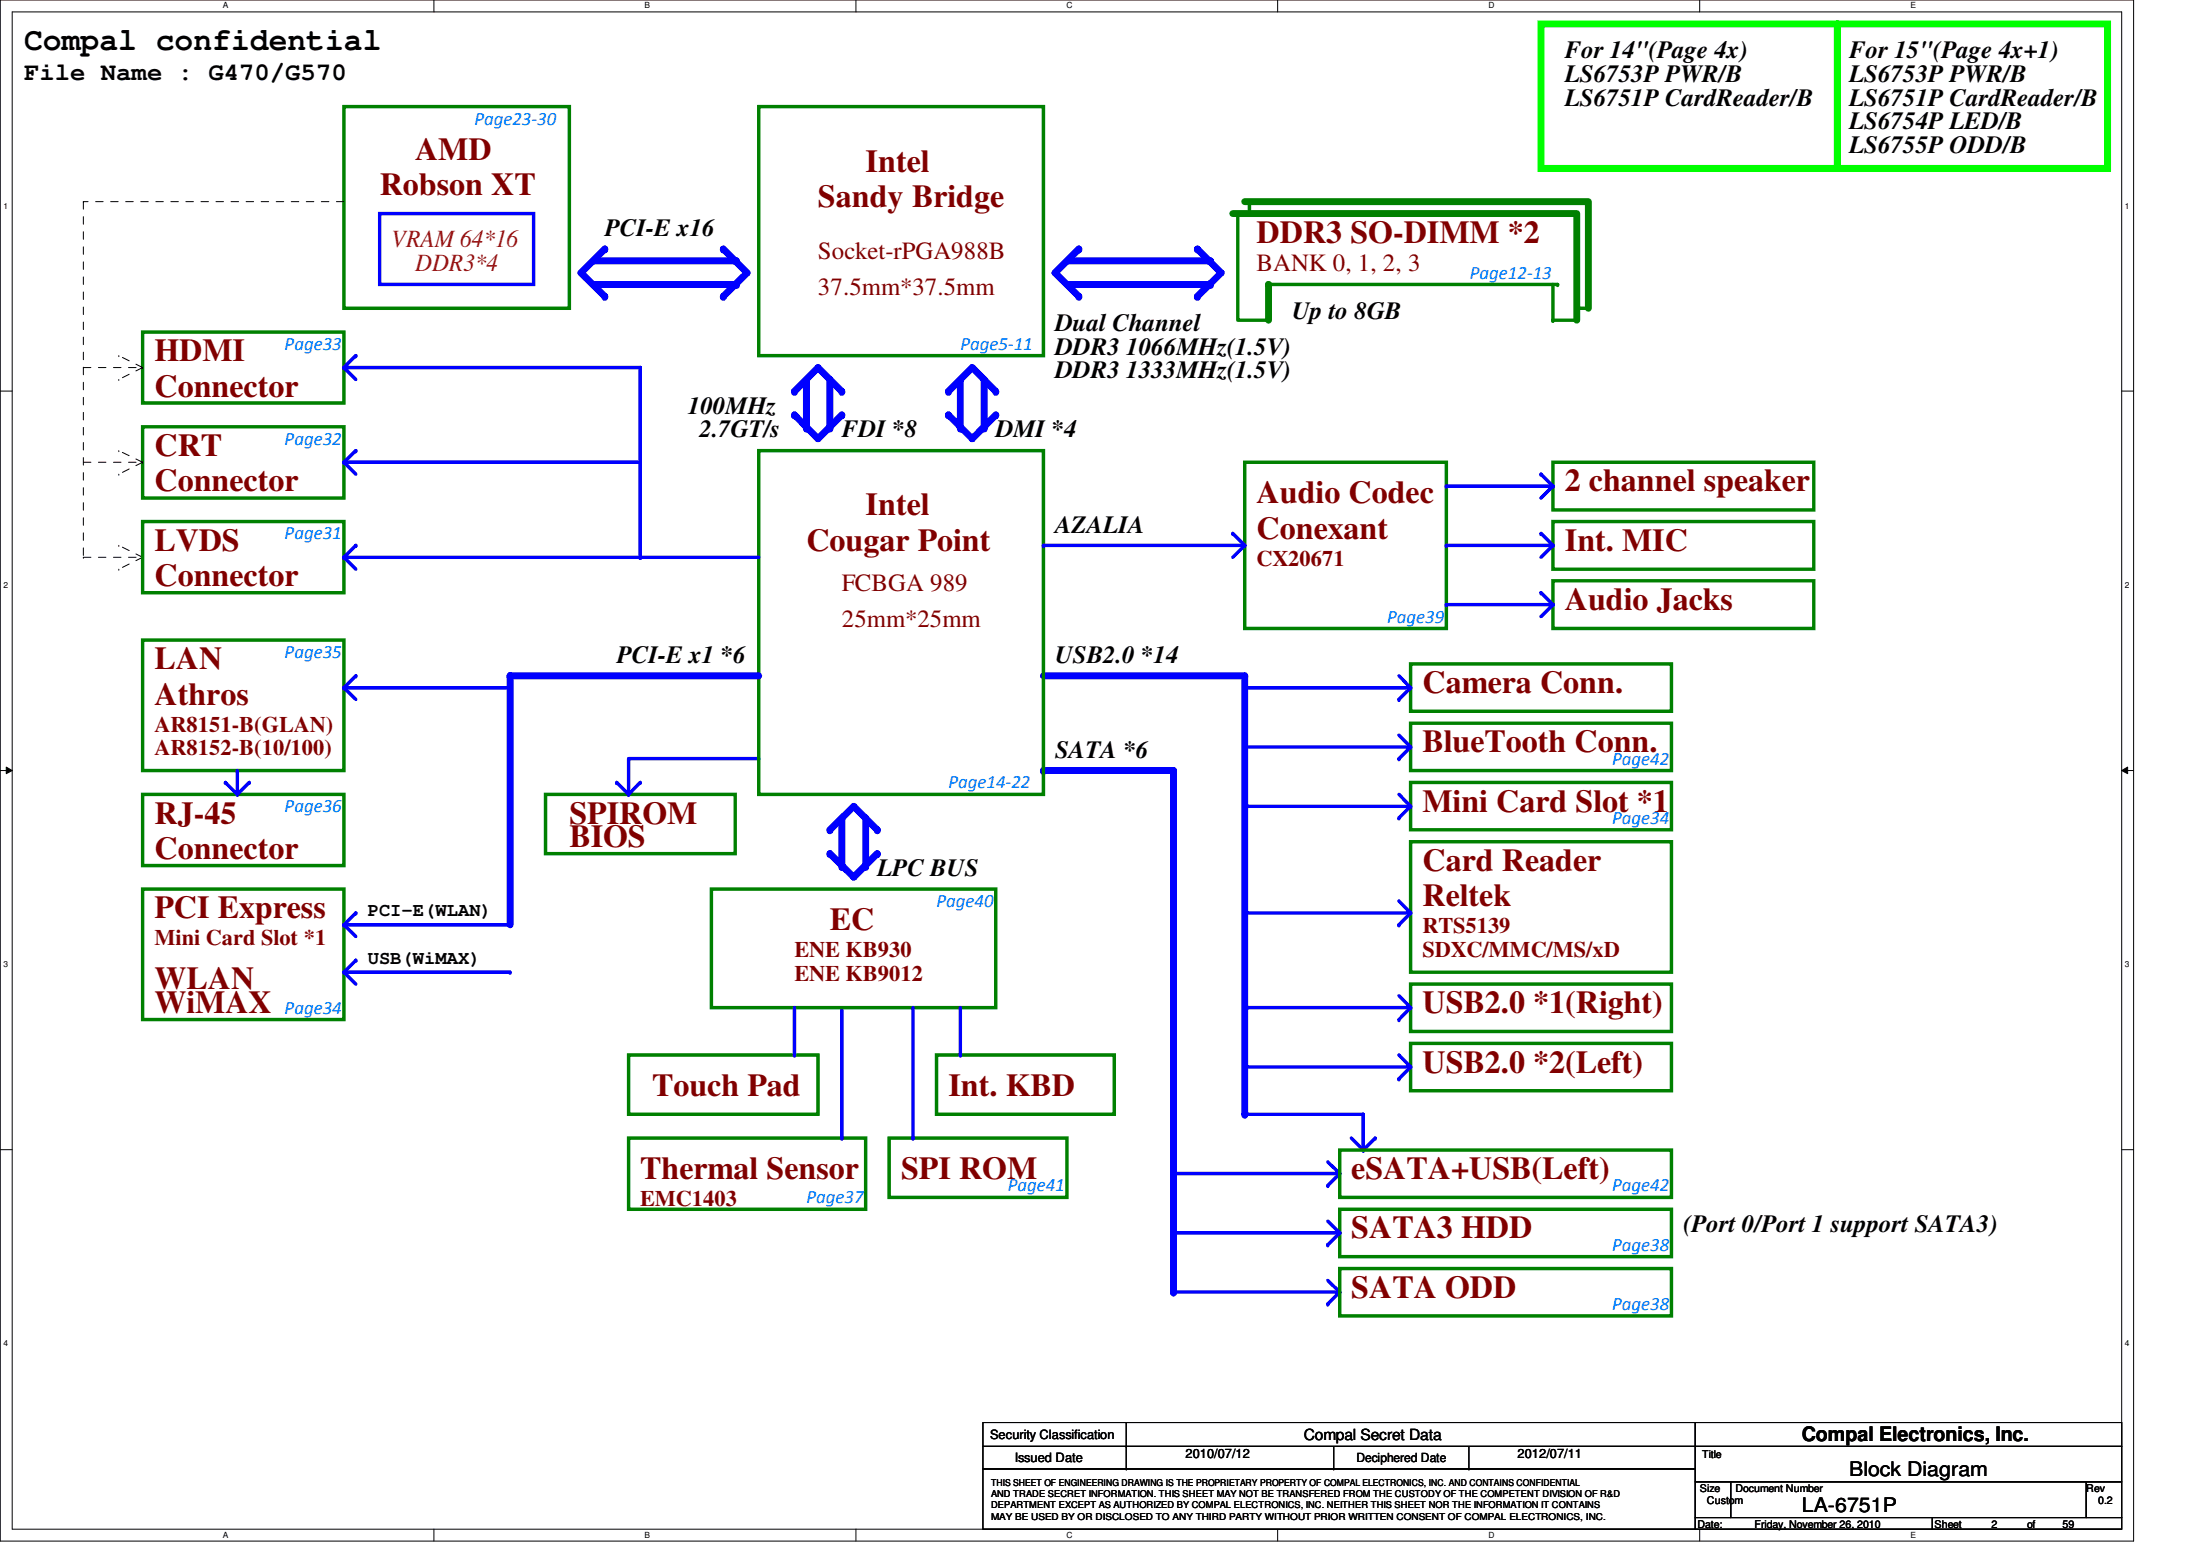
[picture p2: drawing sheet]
<svg xmlns="http://www.w3.org/2000/svg" width="297mm" height="210mm" viewBox="0 0 297 210" stroke-linecap="round" stroke-linejoin="round" font-family="sans-serif">
<path d="M0 0h288.1v208h-288.1zM1.6 1.6h284.9v204.8h-284.9z" fill="none" stroke="#000" stroke-width=".14"/>
<g fill="#fff">
<path d="M30.1 .2h.7v1.2h-.7z"/>
<path d="M30.1 206.6h.7v1.2h-.7z"/>
</g>
<path d="M58.6 0v1.6M58.6 206.4v1.6" fill="none" stroke="#000" stroke-width=".14"/>
<g fill="#fff">
<path d="M87 .2h.8v1.2h-.8z"/>
<path d="M87 206.6h.8v1.2h-.8z"/>
</g>
<path d="M115.6 0v1.6M115.6 206.4v1.6" fill="none" stroke="#000" stroke-width=".14"/>
<g fill="#fff">
<path d="M144 .2h.8v1.2h-.8z"/>
<path d="M144 206.6h.8v1.2h-.8z"/>
</g>
<path d="M172.5 0v1.6M172.5 206.4v1.6" fill="none" stroke="#000" stroke-width=".14"/>
<g fill="#fff">
<path d="M201 .2h.7v1.2h-.7z"/>
<path d="M201 206.6h.7v1.2h-.7z"/>
</g>
<path d="M229.5 0v1.6M229.5 206.4v1.6" fill="none" stroke="#000" stroke-width=".14"/>
<g fill="#fff">
<path d="M257.9 .2h.8v1.2h-.8z"/>
<path d="M257.9 206.6h.8v1.2h-.8z"/>
<path d="M.5 27.2h.6v1.2h-.6z"/>
<path d="M286.9 27.2h.6v1.2h-.6z"/>
<path d="M.5 78.4h.6v1.1h-.6z"/>
<path d="M286.9 78.4h.6v1.1h-.6z"/>
</g>
<path d="M0 52.8h1.6M286.5 52.8h1.6" fill="none" stroke="#000" stroke-width=".14"/>
<g fill="#fff">
<path d="M.5 129.6h.6v1.2h-.6z"/>
<path d="M286.9 129.6h.6v1.2h-.6z"/>
</g>
<path d="M0 104h1.6M.8 103.5l.8 .5-.8 .4zM286.5 104l.8-.5v.9zM286.5 104h1.6" fill="none" stroke="#000" stroke-width=".14"/>
<path d="M.8 103.5l.8 .5-.8 .4zM286.5 104l.8-.5v.9z" fill="#000"/>
<g fill="#fff">
<path d="M.5 180.8h.6v1.1h-.6z"/>
<path d="M286.9 180.8h.6v1.1h-.6z"/>
</g>
<g fill="none" stroke="#000" stroke-width=".14">
<path d="M0 155.2h1.6M286.5 155.2h1.6M132.7 192h96.2v3.2h-96.2zM132.7 195.2h96.2v3.1h-96.2zM132.7 198.3h96.2v8.1h-96.2zM152.1 195.2h.1M152.1 198.3h.1M152.1 192v6.3M180.1 198.3h.1M180.1 195.2v3.1M198.3 198.3h.1M198.3 195.2v3.1"/>
<path d="M228.9 192h57.6v3.2h-57.6zM228.9 195.2h57.6v4.8h-57.6zM228.9 200h4.8v4.9h-4.8zM228.9 204.9h32v1.5h-32zM233.7 200h48v4.9h-48zM260.9 204.9h25.6v1.5h-25.6zM281.7 200h4.8v4.9h-4.8z"/>
</g>
<path d="M84.9 102.4h17.5" fill="none" stroke="#00f" stroke-width=".47"/>
<circle cx="102.4" cy="102.4" r=".23" fill="#00f"/>
<path d="M84.9 102.4v4.8" fill="none" stroke="#00f" stroke-width=".47"/>
<circle cx="84.9" cy="107.2" r=".23" fill="#00f"/>
<path d="M158.4 104v70.4" fill="none" stroke="#00f" stroke-width=".93"/>
<circle cx="158.4" cy="174.4" r=".47" fill="#00f"/>
<path d="M84.9 142.4h25.5v8h-25.5z" fill="none" stroke="#008000" stroke-width=".47"/>
<path d="M110.4 49.6l3.3 3.2" fill="none" stroke="#00f" stroke-width=".93"/>
<circle cx="113.7" cy="52.8" r=".47" fill="#00f"/>
<path d="M107.3 56l3.1 3.2" fill="none" stroke="#00f" stroke-width=".93"/>
<circle cx="107.3" cy="56" r=".47" fill="#00f"/>
<path d="M112.1 51.2v6.6" fill="none" stroke="#00f" stroke-width=".93"/>
<circle cx="112.1" cy="57.8" r=".47" fill="#00f"/>
<path d="M108.9 51.2v6.6" fill="none" stroke="#00f" stroke-width=".93"/>
<circle cx="108.9" cy="57.8" r=".47" fill="#00f"/>
<path d="M113.7 56l-3.3 3.2" fill="none" stroke="#00f" stroke-width=".93"/>
<circle cx="113.7" cy="56" r=".47" fill="#00f"/>
<path d="M110.4 49.6l-3.1 3.2" fill="none" stroke="#00f" stroke-width=".93"/>
<circle cx="107.3" cy="52.8" r=".47" fill="#00f"/>
<path d="M208.1 3.2h76.5v19.5h-76.5z" fill="none" stroke="#0f0" stroke-width=".93"/>
<path d="M140.9 104h17.5" fill="none" stroke="#00f" stroke-width=".93"/>
<circle cx="140.9" cy="104" r=".47" fill="#00f"/>
<path d="M167.1 28.8v14.4h4.2M212.9 41.6h1.6" fill="none" stroke="#008000" stroke-width=".47"/>
<circle cx="214.5" cy="41.6" r=".23" fill="#008000"/>
<path d="M166.5 28.8h46.4v14.4" fill="none" stroke="#008000" stroke-width=".93"/>
<path d="M209.7 43.2h3.2" fill="none" stroke="#008000" stroke-width=".47"/>
<circle cx="209.7" cy="43.2" r=".23" fill="#008000"/>
<path d="M171.3 38.4v4.8" fill="none" stroke="#008000" stroke-width=".93"/>
<circle cx="171.3" cy="38.4" r=".47" fill="#008000"/>
<path d="M168.7 27.2v1.6" fill="none" stroke="#008000" stroke-width=".47"/>
<circle cx="168.7" cy="28.8" r=".23" fill="#008000"/>
<path d="M209.7 38.4v4.8" fill="none" stroke="#008000" stroke-width=".47"/>
<circle cx="209.7" cy="43.2" r=".23" fill="#008000"/>
<path d="M168.1 27.2h46.4v14.4" fill="none" stroke="#008000" stroke-width=".93"/>
<path d="M171.3 38.4h39" fill="none" stroke="#008000" stroke-width=".47"/>
<circle cx="210.3" cy="38.4" r=".23" fill="#008000"/>
<path d="M140.9 91.2h27.2" fill="none" stroke="#00f" stroke-width=".93"/>
<circle cx="168.1" cy="91.2" r=".47" fill="#00f"/>
<path d="M168.1 91.2v59.2" fill="none" stroke="#00f" stroke-width=".93"/>
<circle cx="168.1" cy="150.4" r=".47" fill="#00f"/>
<path d="M46.4 14.4h30.5v27.2h-30.5zM102.4 14.4h38.5v33.6h-38.5zM102.4 60.8h38.5v46.4h-38.5zM84.9 153.6h32v9.6h-32z" fill="none" stroke="#008000" stroke-width=".47"/>
<path d="M51.3 28.8h20.7v9.6h-20.7zM185.7 153.6l-1.6 1.6" fill="none" stroke="#00f" stroke-width=".47"/>
<circle cx="185.7" cy="153.6" r=".23" fill="#00f"/>
<path d="M184.1 150.4v4.8" fill="none" stroke="#00f" stroke-width=".47"/>
<circle cx="184.1" cy="155.2" r=".23" fill="#00f"/>
<path d="M182.5 153.6l1.6 1.6" fill="none" stroke="#00f" stroke-width=".47"/>
<circle cx="184.1" cy="155.2" r=".23" fill="#00f"/>
<path d="M11.3 27.2h.1M11.3 27.2v48M46.4 27.2h-35.1M11.3 75.2h.1M11.3 75.2h8M16 73.6h.1M16 76.8h.1M19.3 75.2h.1M19.3 75.2l-3.3-1.6M19.3 75.2l-3.3 1.6" fill="none" stroke="#000" stroke-width=".14" stroke-dasharray="1 1 1 1 1 1 1 1"/>
<path d="M131.3 49.6l3.1 3.2" fill="none" stroke="#00f" stroke-width=".93"/>
<circle cx="134.4" cy="52.8" r=".47" fill="#00f"/>
<path d="M128.1 56l3.2 3.2" fill="none" stroke="#00f" stroke-width=".93"/>
<circle cx="128.1" cy="56" r=".47" fill="#00f"/>
<path d="M132.9 51.2v6.6" fill="none" stroke="#00f" stroke-width=".93"/>
<circle cx="132.9" cy="57.8" r=".47" fill="#00f"/>
<path d="M129.7 51.2v6.6" fill="none" stroke="#00f" stroke-width=".93"/>
<circle cx="129.7" cy="57.8" r=".47" fill="#00f"/>
<path d="M134.4 56l-3.1 3.2" fill="none" stroke="#00f" stroke-width=".93"/>
<circle cx="134.4" cy="56" r=".47" fill="#00f"/>
<path d="M131.3 49.6l-3.2 3.2" fill="none" stroke="#00f" stroke-width=".93"/>
<circle cx="128.1" cy="52.8" r=".47" fill="#00f"/>
<path d="M115.3 108.8l3.1 3.2" fill="none" stroke="#00f" stroke-width=".93"/>
<circle cx="118.4" cy="112" r=".47" fill="#00f"/>
<path d="M112.1 115.2l3.2 3.2" fill="none" stroke="#00f" stroke-width=".93"/>
<circle cx="112.1" cy="115.2" r=".47" fill="#00f"/>
<path d="M113.7 110.4v6.6" fill="none" stroke="#00f" stroke-width=".93"/>
<circle cx="113.7" cy="117" r=".47" fill="#00f"/>
<path d="M118.4 115.2l-3.1 3.2" fill="none" stroke="#00f" stroke-width=".93"/>
<circle cx="118.4" cy="115.2" r=".47" fill="#00f"/>
<path d="M115.3 108.8l-3.2 3.2" fill="none" stroke="#00f" stroke-width=".93"/>
<circle cx="112.1" cy="112" r=".47" fill="#00f"/>
<path d="M116.9 110.4v6.6" fill="none" stroke="#00f" stroke-width=".93"/>
<circle cx="116.9" cy="117" r=".47" fill="#00f"/>
<path d="M120.1 153.6h24v8h-24zM126.4 142.4h24v8h-24z" fill="none" stroke="#008000" stroke-width=".47"/>
<path d="M113.7 136v17.6" fill="none" stroke="#00f" stroke-width=".47"/>
<circle cx="113.7" cy="153.6" r=".23" fill="#00f"/>
<path d="M96.1 120h38.3v16h-38.3z" fill="none" stroke="#008000" stroke-width=".47"/>
<path d="M123.3 136v17.6" fill="none" stroke="#00f" stroke-width=".47"/>
<circle cx="123.3" cy="153.6" r=".23" fill="#00f"/>
<path d="M129.7 136v6.4" fill="none" stroke="#00f" stroke-width=".47"/>
<circle cx="129.7" cy="142.4" r=".23" fill="#00f"/>
<path d="M107.3 136v6.4" fill="none" stroke="#00f" stroke-width=".47"/>
<circle cx="107.3" cy="142.4" r=".23" fill="#00f"/>
<path d="M81.7 33.6l-3.3 3.2" fill="none" stroke="#00f" stroke-width=".93"/>
<circle cx="81.7" cy="33.6" r=".47" fill="#00f"/>
<path d="M100.9 36.8l-3.2 3.2" fill="none" stroke="#00f" stroke-width=".93"/>
<circle cx="97.7" cy="40" r=".47" fill="#00f"/>
<path d="M80 38.4h19.4" fill="none" stroke="#00f" stroke-width=".93"/>
<circle cx="99.4" cy="38.4" r=".47" fill="#00f"/>
<path d="M97.7 33.6l3.2 3.2" fill="none" stroke="#00f" stroke-width=".93"/>
<circle cx="97.7" cy="33.6" r=".47" fill="#00f"/>
<path d="M78.4 36.8l3.3 3.2" fill="none" stroke="#00f" stroke-width=".93"/>
<circle cx="81.7" cy="40" r=".47" fill="#00f"/>
<path d="M80 35.2h19.4" fill="none" stroke="#00f" stroke-width=".93"/>
<circle cx="99.4" cy="35.2" r=".47" fill="#00f"/>
<path d="M145.7 33.6l-3.3 3.2" fill="none" stroke="#00f" stroke-width=".93"/>
<circle cx="145.7" cy="33.6" r=".47" fill="#00f"/>
<path d="M164.9 36.8l-3.2 3.2" fill="none" stroke="#00f" stroke-width=".93"/>
<circle cx="161.7" cy="40" r=".47" fill="#00f"/>
<path d="M144.1 38.4h19.3" fill="none" stroke="#00f" stroke-width=".93"/>
<circle cx="163.4" cy="38.4" r=".47" fill="#00f"/>
<path d="M161.7 33.6l3.2 3.2" fill="none" stroke="#00f" stroke-width=".93"/>
<circle cx="161.7" cy="33.6" r=".47" fill="#00f"/>
<path d="M142.4 36.8l3.3 3.2" fill="none" stroke="#00f" stroke-width=".93"/>
<circle cx="145.7" cy="40" r=".47" fill="#00f"/>
<path d="M144.1 35.2h19.3" fill="none" stroke="#00f" stroke-width=".93"/>
<circle cx="163.4" cy="35.2" r=".47" fill="#00f"/>
<path d="M19.3 44.8h27.1v9.6h-27.1zM19.3 57.6h27.1v9.6h-27.1zM19.3 70.4h27.1v9.6h-27.1z" fill="none" stroke="#008000" stroke-width=".47"/>
<path d="M86.4 49.6v25.6" fill="none" stroke="#00f" stroke-width=".47"/>
<circle cx="86.4" cy="49.6" r=".23" fill="#00f"/>
<path d="M86.4 75.2h16" fill="none" stroke="#00f" stroke-width=".47"/>
<circle cx="86.4" cy="75.2" r=".23" fill="#00f"/>
<path d="M46.4 49.6h40" fill="none" stroke="#00f" stroke-width=".47"/>
<circle cx="86.4" cy="49.6" r=".23" fill="#00f"/>
<path d="M48 48l-1.6 1.6" fill="none" stroke="#00f" stroke-width=".47"/>
<circle cx="48" cy="48" r=".23" fill="#00f"/>
<path d="M46.4 49.6l1.6 1.6" fill="none" stroke="#00f" stroke-width=".47"/>
<circle cx="46.4" cy="49.6" r=".23" fill="#00f"/>
<path d="M46.4 62.4h40" fill="none" stroke="#00f" stroke-width=".47"/>
<circle cx="86.4" cy="62.4" r=".23" fill="#00f"/>
<path d="M48 60.8l-1.6 1.6" fill="none" stroke="#00f" stroke-width=".47"/>
<circle cx="48" cy="60.8" r=".23" fill="#00f"/>
<path d="M46.4 62.4l1.6 1.6" fill="none" stroke="#00f" stroke-width=".47"/>
<circle cx="46.4" cy="62.4" r=".23" fill="#00f"/>
<path d="M46.4 75.2h40" fill="none" stroke="#00f" stroke-width=".47"/>
<circle cx="86.4" cy="75.2" r=".23" fill="#00f"/>
<path d="M48 73.6l-1.6 1.6" fill="none" stroke="#00f" stroke-width=".47"/>
<circle cx="48" cy="73.6" r=".23" fill="#00f"/>
<path d="M46.4 75.2l1.6 1.6" fill="none" stroke="#00f" stroke-width=".47"/>
<circle cx="46.4" cy="75.2" r=".23" fill="#00f"/>
<path d="M19.3 86.4h27.1v17.6h-27.1zM19.3 120h27.1v17.6h-27.1z" fill="none" stroke="#008000" stroke-width=".47"/>
<path d="M32 104v3.2" fill="none" stroke="#00f" stroke-width=".47"/>
<circle cx="32" cy="107.2" r=".23" fill="#00f"/>
<path d="M19.3 107.2h27.1v9.6h-27.1z" fill="none" stroke="#008000" stroke-width=".47"/>
<path d="M68.9 91.2h33.5" fill="none" stroke="#00f" stroke-width=".93"/>
<circle cx="68.9" cy="91.2" r=".47" fill="#00f"/>
<path d="M46.4 92.8h22.5" fill="none" stroke="#00f" stroke-width=".47"/>
<circle cx="68.9" cy="92.8" r=".23" fill="#00f"/>
<path d="M48 91.2l-1.6 1.6" fill="none" stroke="#00f" stroke-width=".47"/>
<circle cx="48" cy="91.2" r=".23" fill="#00f"/>
<path d="M46.4 92.8l1.6 1.6" fill="none" stroke="#00f" stroke-width=".47"/>
<circle cx="46.4" cy="92.8" r=".23" fill="#00f"/>
<path d="M68.9 91.2v33.6" fill="none" stroke="#00f" stroke-width=".93"/>
<circle cx="68.9" cy="91.2" r=".47" fill="#00f"/>
<path d="M33.7 105.6l-1.7 1.6" fill="none" stroke="#00f" stroke-width=".47"/>
<circle cx="33.7" cy="105.6" r=".23" fill="#00f"/>
<path d="M30.4 105.6l1.6 1.6" fill="none" stroke="#00f" stroke-width=".47"/>
<circle cx="30.4" cy="105.6" r=".23" fill="#00f"/>
<path d="M46.4 124.8h22.5" fill="none" stroke="#00f" stroke-width=".47"/>
<circle cx="68.9" cy="124.8" r=".23" fill="#00f"/>
<path d="M48 123.2l-1.6 1.6" fill="none" stroke="#00f" stroke-width=".47"/>
<circle cx="48" cy="123.2" r=".23" fill="#00f"/>
<path d="M46.4 124.8l1.6 1.6" fill="none" stroke="#00f" stroke-width=".47"/>
<circle cx="46.4" cy="124.8" r=".23" fill="#00f"/>
<path d="M46.4 131.2h22.5" fill="none" stroke="#00f" stroke-width=".47"/>
<circle cx="68.9" cy="131.2" r=".23" fill="#00f"/>
<path d="M48 129.6l-1.6 1.6" fill="none" stroke="#00f" stroke-width=".47"/>
<circle cx="48" cy="129.6" r=".23" fill="#00f"/>
<path d="M46.4 131.2l1.6 1.6" fill="none" stroke="#00f" stroke-width=".47"/>
<circle cx="46.4" cy="131.2" r=".23" fill="#00f"/>
<path d="M73.7 107.2h25.6v8h-25.6z" fill="none" stroke="#008000" stroke-width=".47"/>
<path d="M86.4 105.6l-1.5 1.6" fill="none" stroke="#00f" stroke-width=".47"/>
<circle cx="86.4" cy="105.6" r=".23" fill="#00f"/>
<path d="M83.3 105.6l1.6 1.6" fill="none" stroke="#00f" stroke-width=".47"/>
<circle cx="83.3" cy="105.6" r=".23" fill="#00f"/>
<path d="M11.3 49.6h8M16 48h.1M16 51.2h.1M19.3 49.6h.1M19.3 49.6l-3.3-1.6M19.3 49.6l-3.3 1.6M11.3 62.4h8M16 60.8h.1M16 64h.1M19.3 62.4h.1M19.3 62.4l-3.3-1.6M19.3 62.4l-3.3 1.6" fill="none" stroke="#000" stroke-width=".14" stroke-dasharray="1 1 1 1 1 1 1 1"/>
<path d="M158.4 174.4h22.5" fill="none" stroke="#00f" stroke-width=".47"/>
<circle cx="158.4" cy="174.4" r=".23" fill="#00f"/>
<path d="M180.9 174.4l-1.6 1.6" fill="none" stroke="#00f" stroke-width=".47"/>
<circle cx="179.3" cy="176" r=".23" fill="#00f"/>
<path d="M179.3 172.8l1.6 1.6" fill="none" stroke="#00f" stroke-width=".47"/>
<circle cx="180.9" cy="174.4" r=".23" fill="#00f"/>
<path d="M180.9 171.2h44.8v6.4h-44.8zM180.9 163.2h44.8v6.4h-44.8z" fill="none" stroke="#008000" stroke-width=".47"/>
<path d="M158.4 166.4h22.5" fill="none" stroke="#00f" stroke-width=".47"/>
<circle cx="158.4" cy="166.4" r=".23" fill="#00f"/>
<path d="M180.9 166.4l-1.6 1.6" fill="none" stroke="#00f" stroke-width=".47"/>
<circle cx="179.3" cy="168" r=".23" fill="#00f"/>
<path d="M179.3 164.8l1.6 1.6" fill="none" stroke="#00f" stroke-width=".47"/>
<circle cx="180.9" cy="166.4" r=".23" fill="#00f"/>
<path d="M158.4 158.4h22.5" fill="none" stroke="#00f" stroke-width=".47"/>
<circle cx="158.4" cy="158.4" r=".23" fill="#00f"/>
<path d="M180.9 158.4l-1.6 1.6" fill="none" stroke="#00f" stroke-width=".47"/>
<circle cx="179.3" cy="160" r=".23" fill="#00f"/>
<path d="M179.3 156.8l1.6 1.6" fill="none" stroke="#00f" stroke-width=".47"/>
<circle cx="180.9" cy="158.4" r=".23" fill="#00f"/>
<path d="M168.1 62.4h27.2v22.4h-27.2zM190.5 113.6h35.2v17.6h-35.2zM180.9 155.2h44.8v6.4h-44.8z" fill="none" stroke="#008000" stroke-width=".47"/>
<path d="M168.1 123.2h22.4" fill="none" stroke="#00f" stroke-width=".47"/>
<circle cx="168.1" cy="123.2" r=".23" fill="#00f"/>
<path d="M190.5 123.2l-1.6 1.6" fill="none" stroke="#00f" stroke-width=".47"/>
<circle cx="188.9" cy="124.8" r=".23" fill="#00f"/>
<path d="M188.9 121.6l1.6 1.6" fill="none" stroke="#00f" stroke-width=".47"/>
<circle cx="190.5" cy="123.2" r=".23" fill="#00f"/>
<path d="M190.5 89.6h35.2v6.4h-35.2zM190.5 97.6h35.2v6.4h-35.2zM190.5 105.6h35.2v6.4h-35.2zM190.5 132.8h35.2v6.4h-35.2zM190.5 140.8h35.2v6.4h-35.2z" fill="none" stroke="#008000" stroke-width=".47"/>
<path d="M168.1 136h22.4" fill="none" stroke="#00f" stroke-width=".47"/>
<circle cx="168.1" cy="136" r=".23" fill="#00f"/>
<path d="M190.5 136l-1.6 1.6" fill="none" stroke="#00f" stroke-width=".47"/>
<circle cx="188.9" cy="137.6" r=".23" fill="#00f"/>
<path d="M188.9 134.4l1.6 1.6" fill="none" stroke="#00f" stroke-width=".47"/>
<circle cx="190.5" cy="136" r=".23" fill="#00f"/>
<path d="M168.1 108.8h22.4" fill="none" stroke="#00f" stroke-width=".47"/>
<circle cx="168.1" cy="108.8" r=".23" fill="#00f"/>
<path d="M190.5 108.8l-1.6 1.6" fill="none" stroke="#00f" stroke-width=".47"/>
<circle cx="188.9" cy="110.4" r=".23" fill="#00f"/>
<path d="M188.9 107.2l1.6 1.6" fill="none" stroke="#00f" stroke-width=".47"/>
<circle cx="190.5" cy="108.8" r=".23" fill="#00f"/>
<path d="M168.1 100.8h22.4" fill="none" stroke="#00f" stroke-width=".47"/>
<circle cx="168.1" cy="100.8" r=".23" fill="#00f"/>
<path d="M190.5 100.8l-1.6 1.6" fill="none" stroke="#00f" stroke-width=".47"/>
<circle cx="188.9" cy="102.4" r=".23" fill="#00f"/>
<path d="M188.9 99.2l1.6 1.6" fill="none" stroke="#00f" stroke-width=".47"/>
<circle cx="190.5" cy="100.8" r=".23" fill="#00f"/>
<path d="M168.1 92.8h22.4" fill="none" stroke="#00f" stroke-width=".47"/>
<circle cx="168.1" cy="92.8" r=".23" fill="#00f"/>
<path d="M190.5 92.8l-1.6 1.6" fill="none" stroke="#00f" stroke-width=".47"/>
<circle cx="188.9" cy="94.4" r=".23" fill="#00f"/>
<path d="M188.9 91.2l1.6 1.6" fill="none" stroke="#00f" stroke-width=".47"/>
<circle cx="190.5" cy="92.8" r=".23" fill="#00f"/>
<path d="M168.1 144h22.4" fill="none" stroke="#00f" stroke-width=".47"/>
<circle cx="168.1" cy="144" r=".23" fill="#00f"/>
<path d="M190.5 144l-1.6 1.6" fill="none" stroke="#00f" stroke-width=".47"/>
<circle cx="188.9" cy="145.6" r=".23" fill="#00f"/>
<path d="M188.9 142.4l1.6 1.6" fill="none" stroke="#00f" stroke-width=".47"/>
<circle cx="190.5" cy="144" r=".23" fill="#00f"/>
<path d="M168.1 150.4h16" fill="none" stroke="#00f" stroke-width=".47"/>
<circle cx="168.1" cy="150.4" r=".23" fill="#00f"/>
<path d="M166.5 72l1.6 1.6" fill="none" stroke="#00f" stroke-width=".47"/>
<circle cx="166.5" cy="72" r=".23" fill="#00f"/>
<path d="M168.1 73.6l-1.6 1.6" fill="none" stroke="#00f" stroke-width=".47"/>
<circle cx="168.1" cy="73.6" r=".23" fill="#00f"/>
<path d="M140.9 73.6h27.2" fill="none" stroke="#00f" stroke-width=".47"/>
<circle cx="140.9" cy="73.6" r=".23" fill="#00f"/>
<path d="M209.7 62.4h35.2v6.4h-35.2zM209.7 70.4h35.2v6.4h-35.2zM209.7 78.4h35.2v6.4h-35.2z" fill="none" stroke="#008000" stroke-width=".47"/>
<path d="M208.1 72l1.6 1.6" fill="none" stroke="#00f" stroke-width=".47"/>
<circle cx="208.1" cy="72" r=".23" fill="#00f"/>
<path d="M195.3 73.6h14.4" fill="none" stroke="#00f" stroke-width=".47"/>
<circle cx="195.3" cy="73.6" r=".23" fill="#00f"/>
<path d="M209.7 73.6l-1.6 1.6" fill="none" stroke="#00f" stroke-width=".47"/>
<circle cx="209.7" cy="73.6" r=".23" fill="#00f"/>
<path d="M208.1 80l1.6 1.6" fill="none" stroke="#00f" stroke-width=".47"/>
<circle cx="208.1" cy="80" r=".23" fill="#00f"/>
<path d="M195.3 81.6h14.4" fill="none" stroke="#00f" stroke-width=".47"/>
<circle cx="195.3" cy="81.6" r=".23" fill="#00f"/>
<path d="M209.7 81.6l-1.6 1.6" fill="none" stroke="#00f" stroke-width=".47"/>
<circle cx="209.7" cy="81.6" r=".23" fill="#00f"/>
<path d="M208.1 64l1.6 1.6" fill="none" stroke="#00f" stroke-width=".47"/>
<circle cx="208.1" cy="64" r=".23" fill="#00f"/>
<path d="M195.3 65.6h14.4" fill="none" stroke="#00f" stroke-width=".47"/>
<circle cx="195.3" cy="65.6" r=".23" fill="#00f"/>
<path d="M209.7 65.6l-1.6 1.6" fill="none" stroke="#00f" stroke-width=".47"/>
<circle cx="209.7" cy="65.6" r=".23" fill="#00f"/>
<path d="M248.1 3.2v19.2" fill="none" stroke="#0f0" stroke-width=".93"/>
<circle cx="248.1" cy="22.4" r=".47" fill="#0f0"/>
<text font-size="4.3" x="3.3" y="6.8">Compal confidential</text>
<g font-size="4.3" fill="#800000">
<text x="56" y="21.5">AMD</text>
<text x="116.9" y="23.2">Intel</text>
<text x="51.3" y="26.3">Robson XT</text>
<text x="110.4" y="27.9">Sandy Bridge</text>
<text x="169.7" y="32.8">DDR3 SO-DIMM *2</text>
<text x="20.9" y="48.8">HDMI</text>
<text x="20.9" y="53.6">Connector</text>
<text x="20.9" y="61.6">CRT</text>
<text x="20.9" y="66.3">Connector</text>
<text x="116.9" y="69.6">Intel</text>
<text x="169.7" y="67.9">Audio Codec</text>
<text x="211.3" y="66.3">2 channel speaker</text>
<text x="20.9" y="74.3">LVDS</text>
<text x="108.9" y="74.3">Cougar Point</text>
<text x="169.7" y="72.8">Conexant</text>
<text x="211.3" y="74.3">Int. MIC</text>
<text x="20.9" y="79.2">Connector</text>
<text x="211.3" y="82.3">Audio Jacks</text>
<text x="20.9" y="95.2">Athros</text>
<text x="20.9" y="90.3">LAN</text>
<text x="192.1" y="93.6">Camera Conn.</text>
<text x="192.1" y="101.6">BlueTooth Conn.</text>
<text x="20.9" y="111.2">RJ-45</text>
<text x="76.9" y="111.2">SPIROM</text>
<text x="192.1" y="109.6">Mini Card Slot *1</text>
<text x="20.9" y="116">Connector</text>
<text x="76.9" y="114.3">BIOS</text>
<text x="192.1" y="117.6">Card Reader</text>
<text x="20.9" y="124">PCI Express</text>
<text x="112.1" y="125.6">EC</text>
<text x="192.1" y="122.3">Reltek</text>
<text x="20.9" y="136.8">WiMAX</text>
<text x="20.9" y="133.6">WLAN</text>
<text x="192.1" y="136.8">USB2.0 *1(Right)</text>
<text x="88" y="148">Touch Pad</text>
<text x="128.1" y="148">Int. KBD</text>
<text x="192.1" y="144.8">USB2.0 *2(Left)</text>
<text x="86.4" y="159.2">Thermal Sensor</text>
<text x="121.7" y="159.2">SPI ROM</text>
<text x="182.5" y="159.2">eSATA+USB(Left)</text>
<text x="182.5" y="167.2">SATA3 HDD</text>
<text x="182.5" y="175.2">SATA ODD</text>
</g>
<g font-size="3.3">
<text x="3.3" y="10.8">File Name : G470/G570</text>
<text x="211.3" y="7.9">For 14&quot;(Page 4x)</text>
<text x="211.3" y="11">LS6753P PWR/B</text>
<text x="249.7" y="7.9">For 15&quot;(Page 4x+1)</text>
<text x="249.7" y="11">LS6753P PWR/B</text>
<text x="211.3" y="14.3">LS6751P CardReader/B</text>
<text x="249.7" y="17.4">LS6754P LED/B</text>
<text x="249.7" y="14.3">LS6751P CardReader/B</text>
<text x="249.7" y="20.7">LS6755P ODD/B</text>
<text x="81.7" y="31.9">PCI-E x16</text>
<text x="142.4" y="44.7">Dual Channel</text>
<text x="142.4" y="47.9">DDR3 1066MHz(1.5V)</text>
<text x="174.5" y="43.1">Up to 8GB</text>
<text x="142.4" y="51.1">DDR3 1333MHz(1.5V)</text>
<text x="92.9" y="55.9">100MHz</text>
<text x="94.4" y="59.1">2.7GT/s</text>
<text x="113.7" y="59.1">FDI *8</text>
<text x="134.4" y="59.1">DMI *4</text>
<text x="142.4" y="71.9">AZALIA</text>
<text x="83.3" y="89.5">PCI-E x1 *6</text>
<text x="142.4" y="89.5">USB2.0 *14</text>
<text x="142.4" y="102.3">SATA *6</text>
<text x="118.4" y="118.3">LPC BUS</text>
<text x="227.3" y="166.3">(Port 0/Port 1 support SATA3)</text>
</g>
<g font-size="3.3" fill="#f00">
<text x="52.9" y="33.4">VRAM 64*16</text>
<text x="56" y="36.6">DDR3*4</text>
</g>
<g font-size="3.3" fill="#800000">
<text x="110.4" y="35">Socket-rPGA988B</text>
<text x="110.4" y="39.8">37.5mm*37.5mm</text>
<text x="169.7" y="36.6">BANK 0, 1, 2, 3</text>
<text x="113.7" y="79.8">FCBGA 989</text>
<text x="113.7" y="84.6">25mm*25mm</text>
</g>
<g font-size="3" fill="#800000">
<text x="169.7" y="76.4">CX20671</text>
<text x="20.9" y="98.8">AR8151-B(GLAN)</text>
<text x="20.9" y="102">AR8152-B(10/100)</text>
<text x="192.1" y="126">RTS5139</text>
<text x="20.9" y="127.6">Mini Card Slot *1</text>
<text x="107.3" y="129.2">ENE KB930</text>
<text x="192.1" y="129.2">SDXC/MMC/MS/xD</text>
<text x="107.3" y="132.4">ENE KB9012</text>
<text x="86.4" y="162.8">EMC1403</text>
</g>
<g font-size="2.7">
<text x="243.3" y="194.6">Compal Electronics, Inc.</text>
<text x="249.7" y="199.3">Block Diagram</text>
<text x="243.3" y="204.1">LA-6751P</text>
</g>
<g font-size="2.5" fill="#0080ff">
<text x="64" y="16.8">Page23-30</text>
<text x="198.5" y="37.6">Page12-13</text>
<text x="38.4" y="47.2">Page33</text>
<text x="129.7" y="47.2">Page5-11</text>
<text x="38.4" y="60">Page32</text>
<text x="38.4" y="72.8">Page31</text>
<text x="38.4" y="88.8">Page35</text>
<text x="187.3" y="84">Page39</text>
<text x="128.1" y="106.4">Page14-22</text>
<text x="217.7" y="103.3">Page42</text>
<text x="38.4" y="109.6">Page36</text>
<text x="217.7" y="111.3">Page34</text>
<text x="126.4" y="122.4">Page40</text>
<text x="38.4" y="136.8">Page34</text>
<text x="136.1" y="160.8">Page41</text>
<text x="217.7" y="160.8">Page42</text>
<text x="108.9" y="162.4">Page37</text>
<text x="217.7" y="168.8">Page38</text>
<text x="217.7" y="176.8">Page38</text>
</g>
<g font-size="2.5">
<text x="49.7" y="123.7">PCI-E(WLAN)</text>
<text x="49.7" y="130.1">USB(WiMAX)</text>
</g>
<text font-size="2.1" x="176.1" y="194.4">Compal Secret Data</text>
<g font-size="1.7">
<text x="133.7" y="194.3">Security Classification</text>
<text x="137" y="197.3">Issued Date</text>
<text x="160.1" y="196.8">2010/07/12</text>
<text x="183.1" y="197.4">Deciphered Date</text>
<text x="204.9" y="196.8">2012/07/11</text>
</g>
<g font-size="1.4">
<text x="229.8" y="196.8">Title</text>
<text x="229.5" y="201.4">Size</text>
<text x="230.5" y="203">Custom</text>
<text x="234.3" y="201.4">Document Number</text>
<text x="281.7" y="201.4">Rev</text>
<text x="283.3" y="203">0.2</text>
<text x="229.2" y="206.2">Date:</text>
<text x="236.9" y="206.2">Friday, November 26, 2010</text>
<text x="261.2" y="206.2">Sheet</text>
<text x="268.9" y="206.2">2</text>
<text x="273.7" y="206.2">of</text>
<text x="278.5" y="206.2">59</text>
</g>
<g font-size="1.3">
<text x="133.8" y="203.6">DEPARTMENT EXCEPT AS AUTHORIZED BY COMPAL ELECTRONICS, INC. NEITHER THIS SHEET NOR THE INFORMATION IT CONTAINS</text>
<text x="133.8" y="200.6">THIS SHEET OF ENGINEERING DRAWING IS THE PROPRIETARY PROPERTY OF COMPAL ELECTRONICS, INC. AND CONTAINS CONFIDENTIAL</text>
<text x="133.8" y="202.1">AND TRADE SECRET INFORMATION. THIS SHEET MAY NOT BE TRANSFERED FROM THE CUSTODY OF THE COMPETENT DIVISION OF R&amp;D</text>
<text x="133.8" y="205.1">MAY BE USED BY OR DISCLOSED TO ANY THIRD PARTY WITHOUT PRIOR WRITTEN CONSENT OF COMPAL ELECTRONICS, INC.</text>
</g>
<g font-size="1.1">
<text x="30.1" y="1.1">A</text>
<text x="87" y="1.1">B</text>
<text x="144" y="1.1">C</text>
<text x="201" y="1.1">D</text>
<text x="257.9" y="1.1">E</text>
<text x=".5" y="28.2">1</text>
<text x="286.9" y="28.2">1</text>
<text x=".5" y="79.3">2</text>
<text x="286.9" y="79.3">2</text>
<text x=".5" y="130.6">3</text>
<text x="286.9" y="130.6">3</text>
<text x=".5" y="181.7">4</text>
<text x="286.9" y="181.7">4</text>
<text x="30.1" y="207.6">A</text>
<text x="87" y="207.6">B</text>
<text x="144" y="207.6">C</text>
<text x="201" y="207.6">D</text>
<text x="257.9" y="207.6">E</text>
</g>
</svg>
